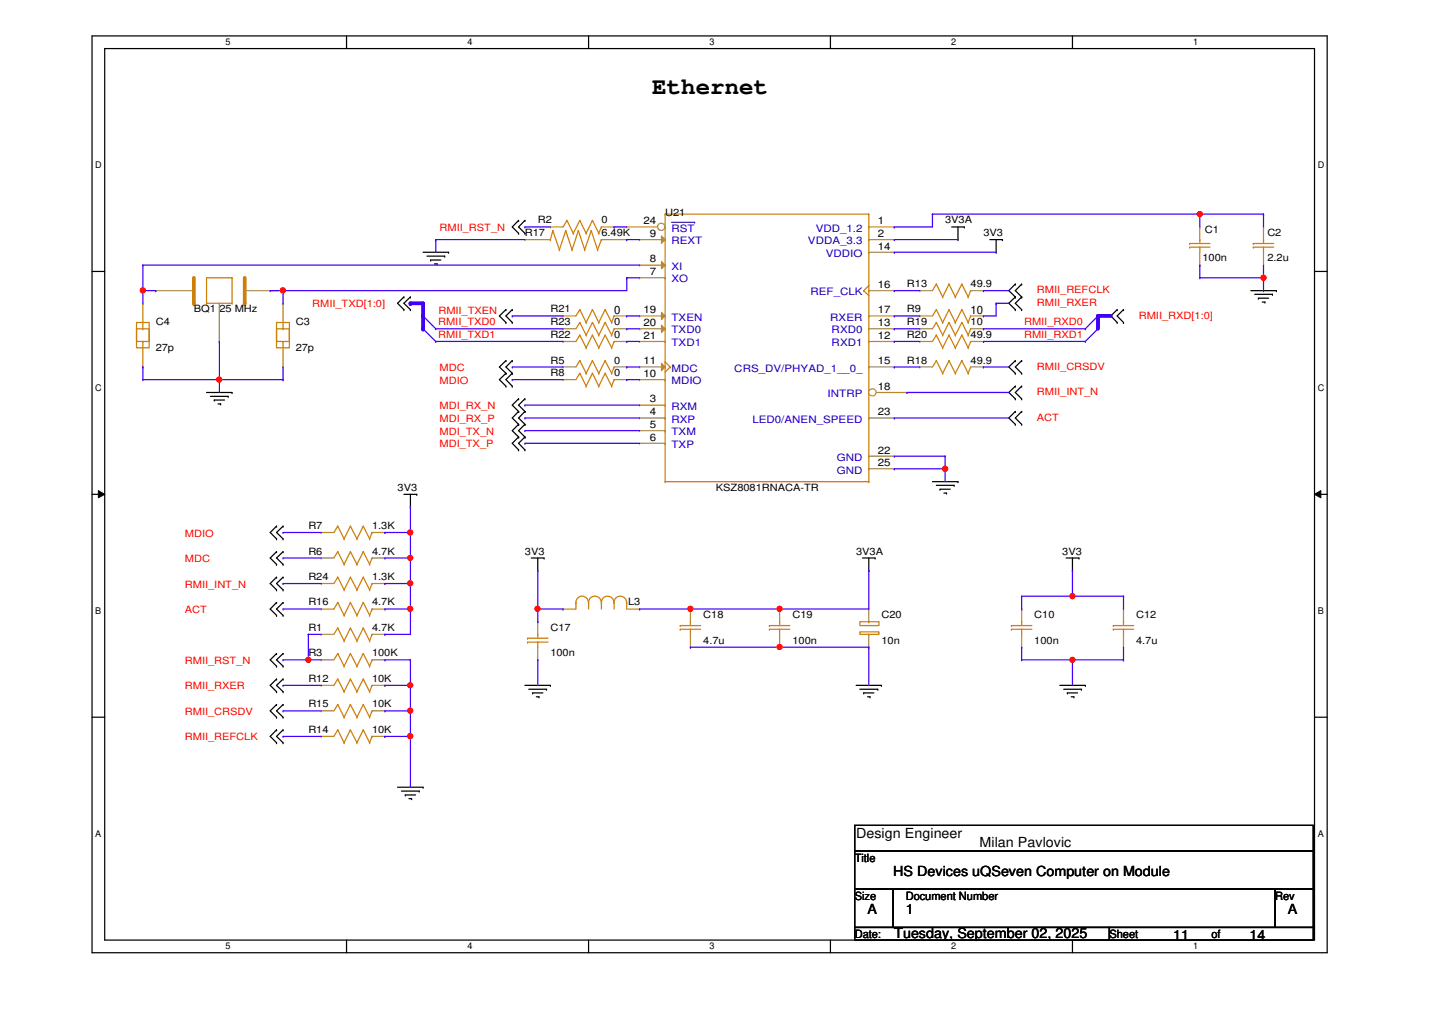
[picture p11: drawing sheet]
<svg xmlns="http://www.w3.org/2000/svg" width="297mm" height="210mm" viewBox="0 0 297 210" stroke-linecap="round" stroke-linejoin="round" font-family="sans-serif">
<path d="M19.1 7.5h256.2v190.1h-256.2zM21.7 10.1h251v184.9h-251z" fill="none" stroke="#000" stroke-width=".25"/>
<g fill="#fff">
<path d="M46.8 7.7h1v2.1h-1z"/>
<path d="M46.8 195.2h1v2.2h-1z"/>
</g>
<path d="M71.9 7.5v2.6M71.9 195v2.6" fill="none" stroke="#000" stroke-width=".25"/>
<g fill="#fff">
<path d="M96.9 7.7h1.1v2.1h-1.1z"/>
<path d="M96.9 195.2h1.1v2.2h-1.1z"/>
</g>
<path d="M122.1 7.5v2.6M122.1 195v2.6" fill="none" stroke="#000" stroke-width=".25"/>
<g fill="#fff">
<path d="M147.2 7.7h1v2.1h-1z"/>
<path d="M147.2 195.2h1v2.2h-1z"/>
</g>
<path d="M172.3 7.5v2.6M172.3 195v2.6" fill="none" stroke="#000" stroke-width=".25"/>
<g fill="#fff">
<path d="M197.3 7.7h1v2.1h-1z"/>
<path d="M197.3 195.2h1v2.2h-1z"/>
</g>
<path d="M222.5 7.5v2.6M222.5 195v2.6" fill="none" stroke="#000" stroke-width=".25"/>
<g fill="#fff">
<path d="M247.5 7.7h1v2.1h-1z"/>
<path d="M247.5 195.2h1v2.2h-1z"/>
<path d="M19.8 33.2h1.3v2.1h-1.3z"/>
<path d="M273.3 33.2h1.4v2.1h-1.4z"/>
<path d="M19.8 79.4h1.3v2.1h-1.3z"/>
<path d="M273.3 79.4h1.4v2.1h-1.4z"/>
</g>
<path d="M19.1 56.3h2.6M272.7 56.3h2.6" fill="none" stroke="#000" stroke-width=".25"/>
<g fill="#fff">
<path d="M19.8 125.6h1.2v2.2h-1.2z"/>
<path d="M273.3 125.6h1.3v2.2h-1.3z"/>
</g>
<path d="M19.1 102.5h2.6M272.7 102.5h2.6" fill="none" stroke="#000" stroke-width=".25"/>
<path d="M20.4 101.8l1.3 .7-1.3 .8zM272.7 102.5l1.3-.7v1.5z" fill="#000"/>
<path d="M20.4 101.8l1.3 .7-1.3 .8zM272.7 102.5l1.3-.7v1.5z" fill="none" stroke="#000" stroke-width=".21"/>
<g fill="#fff">
<path d="M19.8 171.9h1.2v2.1h-1.2z"/>
<path d="M273.3 171.9h1.3v2.1h-1.3z"/>
</g>
<g fill="none" stroke="#000" stroke-width=".25">
<path d="M87.8 52.3h5.2M88.6 53.1h3.6M89.3 53.9h.1M89.3 53.9h2.1M90.1 54.7h.6M90.7 54.7h.1M92.2 53.1h.1M93 52.3h.1M107.6 45.7h.1M107.6 48.4h.1M107.6 45.7l-1.3 1.4 1.3 1.3M108.9 45.7h.1"/>
<path d="M108.9 48.4h.1M108.9 45.7l-1.3 1.4 1.3 1.3M197.4 47.1h2.6M198.7 49.7h.1M198.7 47.1v2.6M200 47.1h.1M205.3 49.7h2.6M206.6 52.3h.1M206.6 49.7v2.6M207.9 49.7h.1M210.6 58.9h.1M210.6 58.9l-1.3 1.4 1.3 1.3"/>
<path d="M211.9 58.9h.1M211.9 58.9l-1.3 1.4 1.3 1.3M83.8 61.6h.1M83.8 64.2h.1M83.8 61.6l-1.3 1.3 1.3 1.3M85.1 61.6h.1M85.1 64.2h.1M85.1 61.6l-1.3 1.3 1.3 1.3M104.9 64.2h.1M104.9 66.9h.1M104.9 74.8h.1M104.9 77.4h.1"/>
<path d="M104.9 64.2l-1.3 1.3 1.3 1.4M104.9 74.8l-1.3 1.3 1.3 1.3M104.9 77.4l-1.3 1.3 1.3 1.4M106.3 64.2h.1M106.3 66.9h.1M106.3 74.8h.1M106.3 77.4h.1M106.3 64.2l-1.4 1.3 1.4 1.4M106.3 74.8l-1.4 1.3 1.4 1.3M106.3 77.4l-1.4 1.3 1.4 1.4M210.6 61.6h.1M210.6 64.2h.1"/>
<path d="M210.6 74.8h.1M210.6 77.4h.1M210.6 61.6l-1.3 1.3 1.3 1.3M210.6 74.8l-1.3 1.3 1.3 1.3M211.9 61.6h.1M211.9 64.2h.1M211.9 77.4h.1M211.9 74.8h.1M211.9 61.6l-1.3 1.3 1.3 1.3M211.9 74.8l-1.3 1.3 1.3 1.3M231.7 64.2h.1M231.7 66.9h.1"/>
<path d="M231.7 64.2l-1.3 1.3 1.3 1.4M233 66.9h.1M233 64.2h.1M233 64.2l-1.3 1.3 1.3 1.4M259.5 60.3h5.3M260.3 61h3.6M261 61.8h.1M261 61.8h2.1M261.8 62.7h.6M262.4 62.7h.1M263.9 61h.1M264.8 60.3h.1"/>
<path d="M42.8 81.4h5.3M43.6 82.2h3.7M44.5 83h.1M44.5 83h2.1M45.2 83.8h.6M45.8 83.8h.1M47.3 82.2h.1M48.1 81.4h.1M104.9 80.1h.1M106.3 80.1h.1M107.6 82.7h.1M107.6 85.3h.1"/>
<path d="M107.6 88h.1M107.6 90.6h.1M107.6 93.3h.1M107.6 82.7l-1.3 1.3 1.3 1.3M107.6 85.3l-1.3 1.4 1.3 1.3M107.6 88l-1.3 1.3 1.3 1.3M107.6 90.6l-1.3 1.3 1.3 1.4M108.9 82.7h.1M108.9 85.3h.1M108.9 88h.1M108.9 90.6h.1M108.9 93.3h.1"/>
<path d="M108.9 82.7l-1.3 1.3 1.3 1.3M108.9 85.3l-1.3 1.4 1.3 1.3M108.9 88l-1.3 1.3 1.3 1.3M108.9 90.6l-1.3 1.3 1.3 1.4M193.4 99.9h5.3M198.7 99.9h.1M210.6 80.1h.1M210.6 82.7h.1M210.6 85.3h.1M210.6 88h.1M210.6 80.1l-1.3 1.3 1.3 1.3M210.6 85.3l-1.3 1.4 1.3 1.3"/>
<path d="M211.9 82.7h.1M211.9 80.1h.1M211.9 88h.1M211.9 85.3h.1M211.9 80.1l-1.3 1.3 1.3 1.3M211.9 85.3l-1.3 1.4 1.3 1.3M57.4 109.1h.1M57.4 111.8h.1M57.4 114.4h.1M57.4 117.1h.1M57.4 119.7h.1M57.4 109.1l-1.4 1.3 1.4 1.4"/>
<path d="M57.4 114.4l-1.4 1.3 1.4 1.4M57.4 119.7l-1.4 1.3 1.4 1.3M58.7 109.1h.1M58.7 111.8h.1M58.7 114.4h.1M58.7 117.1h.1M58.7 119.7h.1M58.7 109.1l-1.3 1.3 1.3 1.4M58.7 114.4l-1.3 1.3 1.3 1.4M58.7 119.7l-1.3 1.3 1.3 1.3M83.8 102.5h2.6M85.1 105.2h.1"/>
<path d="M85.1 102.5v2.7M86.4 102.5h.1M110.2 115.7h2.7M111.5 118.4h.1M111.5 115.7v2.7M112.9 115.7h.1M178.9 115.7h2.6M180.2 118.4h.1M180.2 115.7v2.7M181.5 115.7h.1M194.2 100.7h3.7M195 101.5h.1"/>
<path d="M195 101.5h2.1M195.8 102.3h.5M196.3 102.3h.1M197.9 100.7h.1M221.1 115.7h2.7M222.5 118.4h.1M222.5 115.7v2.7M223.8 115.7h.1M57.4 122.3h.1M57.4 125h.1M57.4 127.6h.1M57.4 135.6h.1"/>
<path d="M57.4 138.2h.1M57.4 125l-1.4 1.3 1.4 1.3M57.4 135.6l-1.4 1.3 1.4 1.3M58.7 122.3h.1M58.7 125h.1M58.7 127.6h.1M58.7 135.6h.1M58.7 138.2h.1M58.7 125l-1.3 1.3 1.3 1.3M58.7 135.6l-1.3 1.3 1.3 1.3M19.1 148.8h2.6M57.4 140.8h.1"/>
<path d="M57.4 143.5h.1M57.4 146.1h.1M57.4 148.8h.1M57.4 151.4h.1M57.4 154.1h.1M57.4 140.8l-1.4 1.4 1.4 1.3M57.4 146.1l-1.4 1.3 1.4 1.4M57.4 151.4l-1.4 1.3 1.4 1.4M58.7 140.8h.1M58.7 143.5h.1M58.7 146.1h.1M58.7 148.8h.1"/>
<path d="M58.7 151.4h.1M58.7 154.1h.1M58.7 140.8l-1.3 1.4 1.3 1.3M58.7 146.1l-1.3 1.3 1.3 1.4M58.7 151.4l-1.3 1.3 1.3 1.4M108.9 142.2h5.3M109.7 143h3.7M110.5 143.7h.1M110.5 143.7h2.1M111.3 144.5h.5M111.8 144.5h.1M113.4 143h.1"/>
<path d="M114.2 142.2h.1M177.6 142.2h5.2M178.4 143h3.7M179.2 143.7h.1M179.2 143.7h2.1M180 144.5h.5M180.5 144.5h.1M182.1 143h.1M182.8 142.2h.1M219.8 142.2h5.3M220.6 143h3.7M221.4 143.7h.1"/>
<path d="M221.4 143.7h2.1M222.2 144.5h.6M222.8 144.5h.1M224.3 143h.1M225.1 142.2h.1M272.7 148.8h2.6M82.5 163.3h5.3M83.3 164.1h3.7M84.1 164.9h.1M84.1 164.9h2.1M84.8 165.6h.6M85.4 165.6h.1"/>
<path d="M87 164.1h.1M87.8 163.3h.1M177.3 171.2h95.1v5.3h-95.1zM177.3 176.5h95.1v7.9h-95.1zM177.3 184.4h8v8h-8zM177.3 192.4h52.8v2.6h-52.8zM185.3 184.4h79.2v8h-79.2zM230.1 192.4h42.3v2.6h-42.3zM264.5 184.4h7.9v8h-7.9z"/>
</g>
<path d="M87.8 68.2h.1M87.8 65.5h.1M87.8 68.2l2.6 2.6M87.8 65.5l2.6 2.7M225.1 70.8h.1M225.1 68.2h.1M227.8 68.2l-2.7 2.6M227.8 65.5l-2.7 2.7" fill="none" stroke="#4200ff" stroke-width=".25"/>
<g fill="none" stroke="#cc8006" stroke-width=".25">
<path d="M138 44.4h.1M138 55h.1M138 57.6h.1M138 49.7h.1M138 47.1h.1M138 44.4h42.2M138 44.4v55.5M180.2 44.4h.1M180.2 47.1h.1M180.2 49.7h.1M180.2 52.3h.1M180.2 59.2h.1"/>
<path d="M180.2 44.4v55.5M180.2 59.2l-1 1.1M194.2 58.9h.1M194.2 58.9l1.3 2.7M194.2 58.9l-.8 1.4M196.9 58.9h.1M196.9 58.9l-1.4 2.7M196.9 58.9l1.3 2.7M199.5 58.9h.1M199.5 58.9l-1.3 2.7M199.5 58.9l1.3 2.7M120.3 74.8h.1"/>
<path d="M120.3 66.9h.1M120.3 69.5h.1M120.3 74.8l1.3 2.6M120.3 69.5l1.3 2.6M120.3 74.8l-.8 1.3M120.3 66.9l1.3 2.6M120.3 66.9l-.8 1.3M120.3 69.5l-.8 1.3M121.6 77.4h.1M121.6 69.5h.1M121.6 72.1h.1M122.9 74.8h.1"/>
<path d="M122.9 66.9h.1M122.9 69.5h.1M122.9 74.8l-1.3 2.6M122.9 74.8l1.3 2.6M122.9 66.9l-1.3 2.6M122.9 66.9l1.3 2.6M122.9 69.5l-1.3 2.6M122.9 69.5l1.3 2.6M124.2 77.4h.1M124.2 69.5h.1M124.2 72.1h.1M125.5 74.8h.1"/>
<path d="M125.5 66.9h.1M125.5 69.5h.1M125.5 69.5l-1.3 2.6M125.5 74.8l-1.3 2.6M125.5 74.8l1.4 2.6M125.5 66.9l-1.3 2.6M125.5 66.9l1.4 2.6M125.5 69.5l1.4 2.6M126.9 77.4h.1M126.9 69.5h.1M126.9 72.1h.1M127.4 76.1h.1"/>
<path d="M127.4 68.2h.1M127.4 70.8h.1M127.4 76.1l-.5 1.3M127.4 68.2l-.5 1.3M127.4 70.8l-.5 1.3M138 75.1h.1M138 76.1h.1M138 78.7h.1M138 65.5h.1M138 70.8h.1M138 68.2h.1M138 75.1l1 1"/>
<path d="M139 76.1h.1M139 76.1l-1 1.1M179.2 60.3h.1M179.2 60.3l1 1M180.2 68.2h.1M180.2 70.8h.1M180.2 76.1h.1M180.2 60.3h.1M180.2 65.5h.1M194.2 74.8h.1M194.2 66.9h.1M194.2 74.8l1.3 2.6"/>
<path d="M194.2 74.8l-.8 1.3M194.2 66.9l1.3 2.6M194.2 66.9l-.8 1.3M195.5 61.6h.1M195.5 77.4h.1M195.5 69.5h.1M196.9 74.8h.1M196.9 66.9h.1M196.9 74.8l-1.4 2.6M196.9 74.8l1.3 2.6M196.9 66.9l-1.4 2.6M196.9 66.9l1.3 2.6"/>
<path d="M198.2 61.6h.1M198.2 77.4h.1M198.2 69.5h.1M199.5 74.8h.1M199.5 66.9h.1M199.5 74.8l-1.3 2.6M199.5 74.8l1.3 2.6M199.5 66.9l-1.3 2.6M199.5 66.9l1.3 2.6M200.8 61.6h.1M200.8 77.4h.1M200.8 69.5h.1"/>
<path d="M201.3 60.3h.1M201.3 76.1h.1M201.3 68.2h.1M201.3 60.3l-.5 1.3M201.3 76.1l-.5 1.3M201.3 68.2l-.5 1.3M138 99.9h.1M138 84h.1M138 86.7h.1M138 89.3h.1M138 91.9h.1M138 99.9h42.2"/>
<path d="M180.2 99.9h.1M180.2 81.4h.1M180.2 94.6h.1M180.2 86.7h.1M180.2 97.2h.1M70.1 119.7h.1M70.1 119.7l1.3 2.6M70.1 119.7l-.8 1.3M72.7 119.7h.1M72.7 119.7l-1.3 2.6M72.7 119.7l1.3 2.6M75.4 119.7h.1"/>
<path d="M75.4 119.7l-1.4 2.6M75.4 119.7l1.3 2.6M71.4 122.3h.1M74 122.3h.1M76.7 122.3h.1M77.2 121h.1M77.2 121l-.5 1.3M141.1 130.5h.1M141.1 129.8h.1M141.1 130.5h4.2M141.1 129.8h4.2M143.2 128.9h.1"/>
<path d="M143.2 130.5h.1M143.2 128.9v.9M143.2 130.5v1.1M159.6 130.5h.1M159.6 129.8h.1M159.6 130.5h4.2M159.6 129.8h4.2M161.7 128.9h.1M161.7 130.5h.1M161.7 128.9v.9M161.7 130.5v1.1M178.4 131.1h3.9v.5h-3.9z"/>
<path d="M178.4 128.9h3.9v.9h-3.9zM180.2 128.9h.1M180.2 131.6h.1M209.8 130.5h.1M209.8 129.8h.1M209.8 130.5h4.2M209.8 129.8h4.2M211.9 128.9h.1M211.9 130.5h.1M211.9 128.9v.9M211.9 130.5v1.1M230.9 130.5h.1"/>
<path d="M230.9 129.8h.1M230.9 130.5h4.3M230.9 129.8h4.3M233 128.9h.1M233 130.5h.1M233 128.9v.9M233 130.5v1.1M70.1 140.8h.1M70.1 140.8l1.3 2.7M70.1 140.8l-.8 1.4M71.4 143.5h.1M72.7 140.8h.1"/>
<path d="M72.7 140.8l-1.3 2.7M72.7 140.8l1.3 2.7M74 143.5h.1M75.4 140.8h.1M75.4 140.8l-1.4 2.7M75.4 140.8l1.3 2.7M76.7 143.5h.1M77.2 142.2h.1M77.2 142.2l-.5 1.3"/>
</g>
<g fill="none" stroke="#a84" stroke-width=".25">
<path d="M132.7 57.6h.1M132.7 57.6h5.3M180.2 47.1h5.3M180.2 49.7h5.3M185.5 47.1h.1M185.5 49.7h.1M116.8 76.1h.1M116.8 68.2h.1M116.8 70.8h.1M116.8 76.1h2.7M116.8 68.2h2.7M116.8 70.8h2.7"/>
<path d="M127.4 76.1h2.6M127.4 68.2h2.6M127.4 70.8h2.6M130 76.1h.1M130 68.2h.1M130 70.8h.1M190.8 60.3h.1M190.8 76.1h.1M190.8 68.2h.1M190.8 76.1h2.6M190.8 68.2h2.6M190.8 60.3h2.6"/>
<path d="M201.3 76.1h2.7M201.3 68.2h2.7M201.3 60.3h2.7M204 60.3h.1M204 76.1h.1M204 68.2h.1M132.7 84h.1M132.7 86.7h.1M132.7 89.3h.1M132.7 91.9h.1M132.7 84h5.3M132.7 86.7h5.3"/>
<path d="M132.7 89.3h5.3M132.7 91.9h5.3M66.6 121h.1M66.6 121h2.7M77.2 121h2.6M79.8 121h.1M143.2 134.2h.1M143.2 126.3h.1M143.2 126.3v2.6M143.2 131.6v2.6M161.7 134.2h.1M161.7 126.3h.1"/>
<path d="M161.7 126.3v2.6M161.7 131.6v2.6M180.2 126.3h.1M180.2 134.2h.1M180.2 126.3v2.6M180.2 131.6v2.6M211.9 134.2h.1M211.9 126.3h.1M211.9 126.3v2.6M211.9 131.6v2.6M233 134.2h.1M233 126.3h.1"/>
<path d="M233 126.3v2.6M233 131.6v2.6M66.6 142.2h.1M66.6 142.2h2.7M77.2 142.2h2.6M79.8 142.2h.1"/>
</g>
<path d="M137.2 54.2l.8 .8-.8 .8z" fill="#a84"/>
<path d="M132.7 55h.1M132.7 55h5.3M137.2 54.2l.8 .8-.8 .8z" fill="none" stroke="#a84" stroke-width=".25"/>
<path d="M137.2 48.9l.8 .8-.8 .8z" fill="#a84"/>
<path d="M132.7 49.7h.1M132.7 49.7h5.3M137.2 48.9l.8 .8-.8 .8zM132.7 78.7h.1M132.7 78.7h5.3" fill="none" stroke="#a84" stroke-width=".25"/>
<path d="M137.2 75.4l.8 .7-.8 .8z" fill="#a84"/>
<g fill="none" stroke="#a84" stroke-width=".25">
<path d="M180.2 52.3h5.3M185.5 52.3h.1M132.7 76.1h.1M132.7 76.1h5.3M137.2 75.4l.8 .7-.8 .8zM180.2 76.1h5.3M180.2 70.8h5.3M180.2 68.2h5.3M180.2 60.3h5.3M180.2 65.5h5.3M185.5 70.8h.1M185.5 68.2h.1"/>
<path d="M185.5 76.1h.1M185.5 60.3h.1M185.5 65.5h.1"/>
</g>
<circle cx="181" cy="81.4" r=".75" fill="#fff"/>
<g fill="none" stroke="#a84" stroke-width=".25">
<path d="M181.8 81.4h6.3M188.1 81.4h.1"/>
<circle cx="181" cy="81.4" r=".75"/>
</g>
<path d="M137.2 64.8l.8 .7-.8 .8z" fill="#a84"/>
<path d="M132.7 65.5h.1M132.7 65.5h5.3M137.2 64.8l.8 .7-.8 .8z" fill="none" stroke="#a84" stroke-width=".25"/>
<path d="M137.2 67.4l.8 .8-.8 .8z" fill="#a84"/>
<path d="M132.7 68.2h.1M132.7 70.8h.1M132.7 68.2h5.3M132.7 70.8h5.3M137.2 67.4l.8 .8-.8 .8zM180.2 94.6h5.3M180.2 86.7h5.3M185.5 94.6h.1M185.5 86.7h.1" fill="none" stroke="#a84" stroke-width=".25"/>
<circle cx="137.2" cy="47.1" r=".75" fill="#fff"/>
<g fill="none" stroke="#a84" stroke-width=".25">
<path d="M130 47.1h.1M130 47.1h6.4M248.9 55h.1M248.9 47.1h.1M248.9 47.1v2.6M248.9 52.3v2.7M29.6 76.1h.1M29.6 62.9h.1M58.7 76.1h.1M58.7 62.9h.1M116.8 65.5h.1M116.8 78.7h.1"/>
<path d="M116.8 65.5h2.7M116.8 78.7h2.7M127.4 65.5h2.6M127.4 78.7h2.6M130 65.5h.1M130 78.7h.1M190.8 70.8h.1M190.8 70.8h2.6M201.3 70.8h2.7M204 70.8h.1M180.2 97.2h5.3M185.5 97.2h.1"/>
<path d="M66.6 110.4h.1M66.6 110.4h2.7M77.2 110.4h2.6M79.8 110.4h.1M66.6 126.3h.1M66.6 131.6h.1M66.6 126.3h2.7M66.6 131.6h2.7M77.2 126.3h2.6M77.2 131.6h2.6M79.8 126.3h.1M79.8 131.6h.1"/>
<path d="M116.8 126.3h.1M116.8 126.3h2.7M130 126.3h2.7M132.7 126.3h.1M66.6 147.4h.1M66.6 147.4h2.7M77.2 147.4h2.6M79.8 147.4h.1"/>
<circle cx="137.2" cy="47.1" r=".75"/>
</g>
<path d="M139.3 46.1h4.8M144.1 46.1h.1" fill="none" stroke="#00c" stroke-width=".21"/>
<g fill="none" stroke="#cc8006" stroke-width=".25">
<path d="M48.1 57.6h.1M48.1 57.6h-5.3v5.3M48.1 57.6v5.3M246.8 51.3h.1M246.8 50.5h.1M246.8 51.3h4.2M246.8 50.5h4.2M248.9 49.7h.1M248.9 51.3h.1M248.9 49.7v.8M248.9 51.3v1M28.3 68.2h2.6v3.9h-2.6z"/>
<path d="M28.3 66.9h2.6v3.9h-2.6zM29.6 70.8h.1M29.6 68.2h.1M29.6 62.9v5.3M29.6 70.8v5.3M42.8 62.9h.1M42.8 62.9h5.3M48.1 62.9h.1M57.4 68.2h2.6v3.9h-2.6zM57.4 66.9h2.6v3.9h-2.6zM58.7 70.8h.1M58.7 68.2h.1"/>
<path d="M58.7 62.9v5.3M58.7 70.8v5.3M120.3 64.2h.1M120.3 77.4h.1M120.3 64.2l1.3 2.7M120.3 64.2l-.8 1.3M120.3 77.4l1.3 2.7M120.3 77.4l-.8 1.3M121.6 66.9h.1M122.9 64.2h.1M122.9 77.4h.1M122.9 64.2l-1.3 2.7"/>
<path d="M122.9 64.2l1.3 2.7M122.9 77.4l-1.3 2.7M122.9 77.4l1.3 2.7M124.2 66.9h.1M125.5 64.2h.1M125.5 77.4h.1M125.5 64.2l-1.3 2.7M125.5 64.2l1.4 2.7M125.5 77.4l-1.3 2.7M125.5 77.4l1.4 2.7M126.9 66.9h.1M127.4 65.5h.1"/>
<path d="M127.4 78.7h.1M127.4 65.5l-.5 1.4M127.4 78.7l-.5 1.4M194.2 69.5h.1M194.2 69.5l1.3 2.6M194.2 69.5l-.8 1.3M195.5 72.1h.1M196.9 69.5h.1M196.9 69.5l-1.4 2.6M196.9 69.5l1.3 2.6M198.2 72.1h.1M199.5 69.5h.1"/>
<path d="M199.5 69.5l-1.3 2.6M199.5 69.5l1.3 2.6M200.8 72.1h.1M201.3 70.8h.1M201.3 70.8l-.5 1.3M121.6 80.1h.1M124.2 80.1h.1M126.9 80.1h.1M70.1 109.1h.1M70.1 109.1l1.3 2.7M70.1 109.1l-.8 1.3M71.4 111.8h.1"/>
<path d="M72.7 109.1h.1M72.7 109.1l-1.3 2.7M72.7 109.1l1.3 2.7M74 111.8h.1M75.4 109.1h.1M75.4 109.1l-1.4 2.7M75.4 109.1l1.3 2.7M76.7 111.8h.1M77.2 110.4h.1M77.2 110.4l-.5 1.4M70.1 125h.1M70.1 130.3h.1"/>
<path d="M70.1 125l1.3 2.6M70.1 125l-.8 1.3M70.1 130.3l1.3 2.6M70.1 130.3l-.8 1.3M71.4 127.6h.1M71.4 132.9h.1M72.7 125h.1M72.7 130.3h.1M72.7 125l-1.3 2.6M72.7 125l1.3 2.6M72.7 130.3l-1.3 2.6M72.7 130.3l1.3 2.6"/>
<path d="M74 127.6h.1M74 132.9h.1M75.4 125h.1M75.4 130.3h.1M75.4 125l-1.4 2.6M75.4 125l1.3 2.6M75.4 130.3l-1.4 2.6M75.4 130.3l1.3 2.6M76.7 127.6h.1M76.7 132.9h.1M77.2 126.3h.1M77.2 131.6h.1"/>
<path d="M77.2 126.3l-.5 1.3M77.2 131.6l-.5 1.3M119.5 125h.1M119.5 125a1.29 1.29 0 0 1 1.3-1.3 1.29 1.29 0 0 1 1.2 1.3M119.5 125v1.3M122.1 125h.1M122.1 125a1.31 1.31 0 0 1 1.3-1.3 1.31 1.31 0 0 1 1.3 1.3M122.1 125v1.3M124.8 125h.1M124.8 125a1.29 1.29 0 0 1 1.2-1.3 1.29 1.29 0 0 1 1.3 1.3M124.8 125v1.3M127.4 125h.1"/>
<path d="M127.4 125a1.29 1.29 0 0 1 1.3-1.3 1.29 1.29 0 0 1 1.3 1.3M127.4 125v1.3M130 125h.1M130 125v1.3M70.1 146.1h.1M70.1 146.1l1.3 2.7M70.1 146.1l-.8 1.3M71.4 148.8h.1M72.7 146.1h.1M72.7 146.1l-1.3 2.7M72.7 146.1l1.3 2.7M74 148.8h.1"/>
<path d="M75.4 146.1h.1M75.4 146.1l-1.4 2.7M75.4 146.1l1.3 2.7M76.7 148.8h.1M77.2 147.4h.1M77.2 147.4l-.5 1.4"/>
</g>
<path d="M40.2 57.6v5.3" fill="none" stroke="#cc8006" stroke-width=".76"/>
<circle cx="40.2" cy="62.9" r=".38" fill="#cc8006"/>
<path d="M50.8 57.6v5.3" fill="none" stroke="#cc8006" stroke-width=".76"/>
<circle cx="50.8" cy="62.9" r=".38" fill="#cc8006"/>
<g fill="none" stroke="#a84" stroke-width=".25">
<path d="M108.9 49.7h.1M108.9 49.7h5.3M114.2 47.1h.1M114.2 47.1h2.6M124.8 49.7h5.2M124.8 47.1h2.6M127.4 47.1h.1M130 49.7h.1M262.1 55h.1M262.1 47.1h.1M262.1 47.1v2.6M262.1 52.3v2.7"/>
<path d="M32.3 60.3h.1M32.3 60.3h7.9M45.5 70.8h.1M45.5 62.9v7.9M50.8 60.3h7.9M58.7 60.3h.1M190.8 65.5h.1M190.8 65.5h2.6M201.3 65.5h2.7M204 65.5h.1M66.6 115.7h.1M66.6 115.7h2.7"/>
<path d="M77.2 115.7h2.6M79.8 115.7h.1M66.6 136.9h.1M66.6 136.9h2.7M77.2 136.9h2.6M79.8 136.9h.1M111.5 136.9h.1M111.5 128.9h.1M111.5 128.9v2.7M111.5 134.2v2.7M66.6 152.7h.1M66.6 152.7h2.7"/>
<path d="M77.2 152.7h2.6M79.8 152.7h.1"/>
</g>
<g fill="none" stroke="#cc8006" stroke-width=".25">
<path d="M114.2 49.7h.1M114.7 47.8h.1M114.7 47.8l-.5 1.9M114.7 47.8l1.3 4M116 51.8h.1M117.3 47.8h.1M117.3 47.8l-1.3 4M117.3 47.8l1.4 4M117.6 45.7h.1M117.6 45.7l1.3 2.7M117.6 45.7l-.8 1.4M118.7 51.8h.1"/>
<path d="M118.9 48.4h.1M120 47.8h.1M120 47.8l-1.3 4M120 47.8l1.3 4M120.3 45.7h.1M120.3 45.7l-1.4 2.7M120.3 45.7l1.3 2.7M121.3 51.8h.1M121.6 48.4h.1M122.6 47.8h.1M122.6 47.8l-1.3 4M122.6 47.8l1.4 4"/>
<path d="M122.9 45.7h.1M122.9 45.7l-1.3 2.7M122.9 45.7l1.3 2.7M124 51.8h.1M124.2 48.4h.1M124.8 49.7h.1M124.8 47.1h.1M124.8 49.7l-.8 2.1M124.8 47.1l-.6 1.3M260 51.3h.1M260 50.5h.1M260 51.3h4.2"/>
<path d="M260 50.5h4.2M262.1 49.7h.1M262.1 51.3h.1M262.1 49.7v.8M262.1 51.3v1M194.2 64.2h.1M194.2 64.2l1.3 2.7M194.2 64.2l-.8 1.3M195.5 66.9h.1M196.9 64.2h.1M196.9 64.2l-1.4 2.7M196.9 64.2l1.3 2.7"/>
<path d="M198.2 66.9h.1M199.5 64.2h.1M199.5 64.2l-1.3 2.7M199.5 64.2l1.3 2.7M200.8 66.9h.1M201.3 65.5h.1M201.3 65.5l-.5 1.4M70.1 114.4h.1M70.1 114.4l1.3 2.7M70.1 114.4l-.8 1.3M71.4 117.1h.1M72.7 114.4h.1"/>
<path d="M72.7 114.4l-1.3 2.7M72.7 114.4l1.3 2.7M74 117.1h.1M75.4 114.4h.1M75.4 114.4l-1.4 2.7M75.4 114.4l1.3 2.7M76.7 117.1h.1M77.2 115.7h.1M77.2 115.7l-.5 1.4M70.1 135.6h.1M70.1 135.6l1.3 2.6M70.1 135.6l-.8 1.3"/>
<path d="M71.4 138.2h.1M72.7 135.6h.1M72.7 135.6l-1.3 2.6M72.7 135.6l1.3 2.6M74 138.2h.1M75.4 135.6h.1M75.4 135.6l-1.4 2.6M75.4 135.6l1.3 2.6M76.7 138.2h.1M77.2 136.9h.1M77.2 136.9l-.5 1.3M109.4 133.2h.1"/>
<path d="M109.4 132.4h.1M109.4 133.2h4.3M109.4 132.4h4.3M111.5 131.6h.1M111.5 133.2h.1M111.5 131.6v.8M111.5 133.2v1M70.1 151.4h.1M70.1 151.4l1.3 2.7M70.1 151.4l-.8 1.3M71.4 154.1h.1M72.7 151.4h.1"/>
<path d="M72.7 151.4l-1.3 2.7M72.7 151.4l1.3 2.7M74 154.1h.1M75.4 151.4h.1M75.4 151.4l-1.4 2.7M75.4 151.4l1.3 2.7M76.7 154.1h.1M77.2 152.7h.1M77.2 152.7l-.5 1.4"/>
</g>
<g fill="none" stroke="#4200ff" stroke-width=".25">
<path d="M29.6 55v5.3M108.9 47.1h.1M108.9 47.1h5.3M127.4 47.1h.1M127.4 47.1h2.6M130 49.7h.1M130 49.7h2.7M185.5 47.1h.1M185.5 49.7h.1M185.5 47.1h7.9M185.5 49.7h13.2M248.9 44.4h.1"/>
<path d="M248.9 44.4v2.7M248.9 44.4h13.2M262.1 44.4h.1M262.1 44.4v2.7M29.6 60.3h.1"/>
</g>
<circle cx="29.6" cy="60.2" r=".51" fill="#f00"/>
<circle cx="29.6" cy="60.2" r=".51" fill="none" stroke="#f00" stroke-width=".25"/>
<g fill="none" stroke="#4200ff" stroke-width=".25">
<path d="M29.6 55h.1M29.6 55h103.1M29.6 78.7h.1M29.6 78.7h15.9M45.5 78.7h.1M45.5 78.7v2.7M56 60.3h.1M56 60.3h2.7M106.3 65.5h.1M106.3 65.5h10.5M130 65.5h.1M130 65.5h2.7"/>
<path d="M185.5 60.3h.1M185.5 65.5h.1M185.5 60.3h5.3M185.5 65.5h5.3M204 65.5h.1M204 65.5h2.6"/>
</g>
<circle cx="45.5" cy="78.7" r=".51" fill="#f00"/>
<circle cx="45.5" cy="78.7" r=".51" fill="none" stroke="#f00" stroke-width=".25"/>
<g fill="none" stroke="#4200ff" stroke-width=".25">
<path d="M248.9 57.6h.1M248.9 57.6h13.2M45.5 78.7h13.2M58.7 78.7h.1M90.4 68.2h.1M90.4 70.8h.1M90.4 68.2h26.4M90.4 70.8h26.4M106.3 76.1h.1M106.3 78.7h.1M106.3 78.7h10.5M106.3 76.1h10.5"/>
<path d="M130 68.2h.1M130 70.8h.1M130 76.1h.1M130 78.7h.1M130 78.7h2.7M130 68.2h2.7M130 70.8h2.7M130 76.1h2.7M185.5 68.2h.1M185.5 70.8h.1M185.5 76.1h.1M185.5 68.2h5.3"/>
<path d="M185.5 70.8h5.3M185.5 76.1h5.3M204 68.2h.1M204 70.8h.1M204 76.1h.1M204 68.2h21.1M204 70.8h21.1M204 76.1h5.3M108.9 84h.1M108.9 86.7h.1M108.9 89.3h.1M108.9 91.9h.1"/>
<path d="M108.9 84h23.8M108.9 86.7h23.8M108.9 89.3h23.8M108.9 91.9h23.8M185.5 86.7h.1M185.5 94.6h.1M185.5 86.7h23.8M185.5 94.6h10.5M196 94.6h.1M196 94.6v2.6"/>
</g>
<circle cx="196" cy="97.2" r=".51" fill="#f00"/>
<circle cx="196" cy="97.2" r=".51" fill="none" stroke="#f00" stroke-width=".25"/>
<path d="M185.5 97.2h.1M185.5 97.2h10.5M196 97.2h.1M196 97.2v2.7" fill="none" stroke="#4200ff" stroke-width=".25"/>
<path d="M87.8 62.9v2.6" fill="none" stroke="#00f" stroke-width=".76"/>
<circle cx="87.8" cy="65.5" r=".38" fill="#00f"/>
<path d="M85.1 62.9h2.7" fill="none" stroke="#00f" stroke-width=".76"/>
<circle cx="85.1" cy="62.9" r=".38" fill="#00f"/>
<path d="M227.8 65.5v2.7" fill="none" stroke="#00f" stroke-width=".76"/>
<circle cx="227.8" cy="65.5" r=".38" fill="#00f"/>
<path d="M227.8 65.5h2.6" fill="none" stroke="#00f" stroke-width=".76"/>
<circle cx="227.8" cy="65.5" r=".38" fill="#00f"/>
<path d="M262.1 57.6h.1M262.1 55v2.6" fill="none" stroke="#4200ff" stroke-width=".25"/>
<circle cx="262.1" cy="57.6" r=".51" fill="#f00"/>
<circle cx="262.1" cy="57.6" r=".51" fill="none" stroke="#f00" stroke-width=".25"/>
<g fill="none" stroke="#4200ff" stroke-width=".25">
<path d="M204 60.3h.1M204 60.3h5.3M206.6 62.9h.1M206.6 62.9v2.6M206.6 62.9h2.7M188.1 81.4h.1M188.1 81.4h21.2M58.7 110.4h.1M58.7 115.7h.1M58.7 110.4h7.9M58.7 115.7h7.9M85.1 105.2h.1"/>
<path d="M85.1 110.4h.1M85.1 105.2v10.5M58.7 121h.1M58.7 126.3h.1M58.7 121h7.9M58.7 126.3h7.9M85.1 121h.1M85.1 126.3h.1M85.1 121v10.6"/>
</g>
<circle cx="85.1" cy="126.3" r=".51" fill="#f00"/>
<circle cx="85.1" cy="126.3" r=".51" fill="none" stroke="#f00" stroke-width=".25"/>
<path d="M58.7 136.9h.1M64 131.6h.1M64 131.6v5.3h-5.3M64 131.6h2.6" fill="none" stroke="#4200ff" stroke-width=".25"/>
<circle cx="64" cy="136.9" r=".51" fill="#f00"/>
<circle cx="64" cy="136.9" r=".51" fill="none" stroke="#f00" stroke-width=".25"/>
<path d="M64 136.9h.1M64 136.9h2.6M85.1 136.9h.1M85.1 136.9v5.3" fill="none" stroke="#4200ff" stroke-width=".25"/>
<circle cx="85.1" cy="142.1" r=".5" fill="#f00"/>
<circle cx="85.1" cy="142.1" r=".5" fill="none" stroke="#f00" stroke-width=".25"/>
<path d="M58.7 142.2h.1M58.7 147.4h.1M58.7 142.2h7.9M58.7 147.4h7.9M85.1 142.2h.1M85.1 147.4h.1M85.1 142.2v10.5" fill="none" stroke="#4200ff" stroke-width=".25"/>
<circle cx="85.1" cy="152.7" r=".51" fill="#f00"/>
<circle cx="85.1" cy="152.7" r=".51" fill="none" stroke="#f00" stroke-width=".25"/>
<circle cx="85.1" cy="147.4" r=".51" fill="#f00"/>
<circle cx="85.1" cy="147.4" r=".51" fill="none" stroke="#f00" stroke-width=".25"/>
<path d="M79.8 110.4h.1M79.8 110.4h5.3M58.7 152.7h.1M58.7 152.7h7.9M85.1 152.7h.1M85.1 152.7v10.6" fill="none" stroke="#4200ff" stroke-width=".25"/>
<circle cx="85.1" cy="110.4" r=".51" fill="#f00"/>
<circle cx="85.1" cy="110.4" r=".51" fill="none" stroke="#f00" stroke-width=".25"/>
<g fill="none" stroke="#4200ff" stroke-width=".25">
<path d="M79.8 136.9h.1M79.8 126.3h.1M79.8 131.6h.1M79.8 121h.1M79.8 136.9h5.3M79.8 126.3h5.3M79.8 131.6h5.3M79.8 121h5.3M79.8 152.7h.1M79.8 147.4h.1M79.8 142.2h.1M79.8 152.7h5.3"/>
<path d="M79.8 147.4h5.3M79.8 142.2h5.3"/>
</g>
<circle cx="85.1" cy="121" r=".51" fill="#f00"/>
<circle cx="85.1" cy="121" r=".51" fill="none" stroke="#f00" stroke-width=".25"/>
<path d="M79.8 115.7h.1M79.8 115.7h5.3" fill="none" stroke="#4200ff" stroke-width=".25"/>
<circle cx="85.1" cy="115.7" r=".5" fill="#f00"/>
<circle cx="85.1" cy="115.7" r=".5" fill="none" stroke="#f00" stroke-width=".25"/>
<path d="M85.1 115.7h.1M85.1 115.7v5.3M111.5 118.4v7.9M180.2 118.4h.1M180.2 118.4v7.9M111.5 126.3h.1M132.7 126.3h.1M132.7 126.3h29M143.2 126.3h.1" fill="none" stroke="#4200ff" stroke-width=".25"/>
<circle cx="161.7" cy="126.3" r=".51" fill="#f00"/>
<circle cx="161.7" cy="126.3" r=".51" fill="none" stroke="#f00" stroke-width=".25"/>
<circle cx="143.2" cy="126.3" r=".51" fill="#f00"/>
<circle cx="143.2" cy="126.3" r=".51" fill="none" stroke="#f00" stroke-width=".25"/>
<path d="M111.5 136.9h.1M111.5 136.9v5.3M143.2 134.2h.1M143.2 134.2h18.5M161.7 126.3h.1M161.7 126.3h18.5" fill="none" stroke="#4200ff" stroke-width=".25"/>
<circle cx="161.7" cy="134.2" r=".51" fill="#f00"/>
<circle cx="161.7" cy="134.2" r=".51" fill="none" stroke="#f00" stroke-width=".25"/>
<path d="M222.5 118.4h.1M222.5 118.4v5.3h-10.6M161.7 134.2h.1M161.7 134.2h18.5M180.2 134.2h.1M180.2 134.2v8M211.9 123.7h.1" fill="none" stroke="#4200ff" stroke-width=".25"/>
<circle cx="222.5" cy="123.7" r=".51" fill="#f00"/>
<circle cx="222.5" cy="123.7" r=".51" fill="none" stroke="#f00" stroke-width=".25"/>
<path d="M211.9 136.9h.1M211.9 136.9h10.6M222.5 123.7h.1M222.5 123.7h10.5" fill="none" stroke="#4200ff" stroke-width=".25"/>
<circle cx="222.5" cy="136.9" r=".51" fill="#f00"/>
<circle cx="222.5" cy="136.9" r=".51" fill="none" stroke="#f00" stroke-width=".25"/>
<path d="M130 57.6h.1M130 57.6v2.7h-71.3M130 57.6h2.7M58.7 60.3h.1M222.5 136.9h.1M222.5 136.9v5.3M222.5 136.9h10.5M233 136.9h.1" fill="none" stroke="#4200ff" stroke-width=".25"/>
<circle cx="58.7" cy="60.2" r=".51" fill="#f00"/>
<circle cx="58.7" cy="60.2" r=".51" fill="none" stroke="#f00" stroke-width=".25"/>
<path d="M90.4 49.7h.1M90.4 49.7h18.5M90.4 49.7v2.6" fill="none" stroke="#4200ff" stroke-width=".25"/>
<path d="M87.8 65.5v2.7" fill="none" stroke="#00f" stroke-width=".76"/>
<circle cx="87.8" cy="68.2" r=".38" fill="#00f"/>
<g fill="none" stroke="#4200ff" stroke-width=".25">
<path d="M29.6 76.1h.1M29.6 60.3h.1M29.6 60.3v2.6M29.6 76.1v2.6M29.6 60.3h2.7M32.3 60.3h.1M58.7 62.9h.1M58.7 78.7h.1M58.7 60.3v2.6M58.7 76.1v2.6M111.5 128.9h.1M116.8 126.3h.1"/>
<path d="M116.8 126.3h-5.3v2.6"/>
</g>
<circle cx="111.5" cy="126.3" r=".51" fill="#f00"/>
<circle cx="111.5" cy="126.3" r=".51" fill="none" stroke="#f00" stroke-width=".25"/>
<g fill="none" stroke="#4200ff" stroke-width=".25">
<path d="M185.5 52.3h.1M185.5 52.3h21.1M193.4 44.4h.1M193.4 44.4v2.7M193.4 44.4h55.5M211.9 134.2h.1M211.9 126.3h.1M211.9 123.7v2.6M211.9 134.2v2.7M233 136.9h.1M233 123.7h.1M233 123.7v2.6"/>
<path d="M233 134.2v2.7"/>
</g>
<circle cx="248.9" cy="44.4" r=".51" fill="#f00"/>
<circle cx="248.9" cy="44.4" r=".51" fill="none" stroke="#f00" stroke-width=".25"/>
<path d="M248.9 55h.1M248.9 55v2.6M262.1 57.6v2.7M45.5 70.8h.1M45.5 70.8v7.9M262.1 60.3h.1" fill="none" stroke="#4200ff" stroke-width=".25"/>
<circle cx="29.6" cy="60.2" r=".51" fill="#f00"/>
<circle cx="29.6" cy="60.2" r=".51" fill="none" stroke="#f00" stroke-width=".25"/>
<circle cx="45.5" cy="78.7" r=".51" fill="#f00"/>
<circle cx="45.5" cy="78.7" r=".51" fill="none" stroke="#f00" stroke-width=".25"/>
<circle cx="196" cy="97.2" r=".51" fill="#f00"/>
<circle cx="196" cy="97.2" r=".51" fill="none" stroke="#f00" stroke-width=".25"/>
<circle cx="262.1" cy="57.6" r=".51" fill="#f00"/>
<circle cx="262.1" cy="57.6" r=".51" fill="none" stroke="#f00" stroke-width=".25"/>
<circle cx="85.1" cy="126.3" r=".51" fill="#f00"/>
<circle cx="85.1" cy="126.3" r=".51" fill="none" stroke="#f00" stroke-width=".25"/>
<circle cx="64" cy="136.9" r=".51" fill="#f00"/>
<circle cx="64" cy="136.9" r=".51" fill="none" stroke="#f00" stroke-width=".25"/>
<circle cx="85.1" cy="142.1" r=".5" fill="#f00"/>
<circle cx="85.1" cy="142.1" r=".5" fill="none" stroke="#f00" stroke-width=".25"/>
<circle cx="85.1" cy="152.7" r=".51" fill="#f00"/>
<circle cx="85.1" cy="152.7" r=".51" fill="none" stroke="#f00" stroke-width=".25"/>
<circle cx="85.1" cy="147.4" r=".51" fill="#f00"/>
<circle cx="85.1" cy="147.4" r=".51" fill="none" stroke="#f00" stroke-width=".25"/>
<circle cx="85.1" cy="110.4" r=".51" fill="#f00"/>
<circle cx="85.1" cy="110.4" r=".51" fill="none" stroke="#f00" stroke-width=".25"/>
<circle cx="85.1" cy="121" r=".51" fill="#f00"/>
<circle cx="85.1" cy="121" r=".51" fill="none" stroke="#f00" stroke-width=".25"/>
<circle cx="85.1" cy="115.7" r=".5" fill="#f00"/>
<circle cx="85.1" cy="115.7" r=".5" fill="none" stroke="#f00" stroke-width=".25"/>
<circle cx="161.7" cy="126.3" r=".51" fill="#f00"/>
<circle cx="161.7" cy="126.3" r=".51" fill="none" stroke="#f00" stroke-width=".25"/>
<circle cx="143.2" cy="126.3" r=".51" fill="#f00"/>
<circle cx="143.2" cy="126.3" r=".51" fill="none" stroke="#f00" stroke-width=".25"/>
<circle cx="161.7" cy="134.2" r=".51" fill="#f00"/>
<circle cx="161.7" cy="134.2" r=".51" fill="none" stroke="#f00" stroke-width=".25"/>
<circle cx="222.5" cy="123.7" r=".51" fill="#f00"/>
<circle cx="222.5" cy="123.7" r=".51" fill="none" stroke="#f00" stroke-width=".25"/>
<circle cx="222.5" cy="136.9" r=".51" fill="#f00"/>
<circle cx="222.5" cy="136.9" r=".51" fill="none" stroke="#f00" stroke-width=".25"/>
<circle cx="58.7" cy="60.2" r=".51" fill="#f00"/>
<circle cx="58.7" cy="60.2" r=".51" fill="none" stroke="#f00" stroke-width=".25"/>
<circle cx="111.5" cy="126.3" r=".51" fill="#f00"/>
<circle cx="111.5" cy="126.3" r=".51" fill="none" stroke="#f00" stroke-width=".25"/>
<circle cx="248.9" cy="44.4" r=".51" fill="#f00"/>
<circle cx="248.9" cy="44.4" r=".51" fill="none" stroke="#f00" stroke-width=".25"/>
<text font-size="5" x="135.3" y="19.6">Ethernet</text>
<g font-size="2.9">
<text x="177.6" y="173.8">Design Engineer</text>
<text x="203.2" y="175.6">Milan Pavlovic</text>
<text x="185.3" y="181.7">HS Devices uQSeven Computer on Module</text>
<text x="180" y="189.7">A</text>
<text x="187.9" y="189.7">1</text>
<text x="267.1" y="189.7">A</text>
<text x="185.5" y="194.6">Tuesday, September 02, 2025</text>
<text x="243.3" y="194.9">11</text>
<text x="259.2" y="194.9">14</text>
</g>
<g font-size="2.4">
<text x="127.4" y="65.1">0</text>
<text x="201.3" y="65.1">10</text>
<text x="177.3" y="178.7">Title</text>
<text x="177.3" y="186.6">Size</text>
<text x="187.9" y="186.6">Document Number</text>
<text x="264.5" y="186.6">Rev</text>
<text x="177.3" y="194.6">Date:</text>
<text x="230.1" y="194.6">Sheet</text>
<text x="251.3" y="194.6">of</text>
</g>
<g font-size="2.1" fill="#f00">
<text x="91.2" y="47.9">RMII_RST_N</text>
<text x="64.8" y="63.8">RMII_TXD[1:0]</text>
<text x="90.9" y="65.1">RMII_TXEN</text>
<text x="215.1" y="60.8">RMII_REFCLK</text>
<text x="215.1" y="63.5">RMII_RXER</text>
<text x="90.9" y="67.5">RMII_TXD0</text>
<text x="90.9" y="70.1">RMII_TXD1</text>
<text x="212.4" y="67.5">RMII_RXD0</text>
<text x="212.4" y="70.1">RMII_RXD1</text>
<text x="236.2" y="66.1">RMII_RXD[1:0]</text>
<text x="91.2" y="77">MDC</text>
<text x="215.1" y="76.7">RMII_CRSDV</text>
<text x="91.2" y="79.6">MDIO</text>
<text x="215.1" y="82">RMII_INT_N</text>
<text x="91.2" y="84.9">MDI_RX_N</text>
<text x="91.2" y="87.5">MDI_RX_P</text>
<text x="215.1" y="87.2">ACT</text>
<text x="91.2" y="90.2">MDI_TX_N</text>
<text x="91.2" y="92.8">MDI_TX_P</text>
<text x="38.4" y="111.3">MDIO</text>
<text x="38.4" y="116.6">MDC</text>
<text x="38.4" y="121.9">RMII_INT_N</text>
<text x="38.4" y="127.2">ACT</text>
<text x="38.4" y="137.7">RMII_RST_N</text>
<text x="38.4" y="143">RMII_RXER</text>
<text x="38.4" y="148.3">RMII_CRSDV</text>
<text x="38.4" y="153.6">RMII_REFCLK</text>
</g>
<g font-size="2.1">
<text x="111.5" y="46.3">R2</text>
<text x="124.8" y="46.3">0</text>
<text x="133.5" y="46.5">24</text>
<text x="138" y="44.7">U21</text>
<text x="182.1" y="46.5">1</text>
<text x="196" y="46.3">3V3A</text>
<text x="108.9" y="49">R17</text>
<text x="124.8" y="49">6.49K</text>
<text x="134.8" y="49.1">9</text>
<text x="182.1" y="49.1">2</text>
<text x="182.1" y="51.8">14</text>
<text x="204" y="49">3V3</text>
<text x="249.9" y="48.4">C1</text>
<text x="262.9" y="49">C2</text>
<text x="134.8" y="57.1">7</text>
<text x="134.8" y="54.4">8</text>
<text x="182.1" y="59.7">16</text>
<text x="188.1" y="59.5">R13</text>
<text x="201.3" y="59.5">49.9</text>
<text x="249.4" y="54.2">100n</text>
<text x="262.9" y="54.2">2.2u</text>
<text x="40.2" y="64.8">BQ1 25 MHz</text>
<text x="114.2" y="64.8">R21</text>
<text x="133.5" y="65">19</text>
<text x="182.1" y="65">17</text>
<text x="188.1" y="64.8">R9</text>
<text x="32.3" y="67.4">C4</text>
<text x="61.3" y="67.4">C3</text>
<text x="114.2" y="67.4">R23</text>
<text x="114.2" y="70.1">R22</text>
<text x="127.4" y="67.4">0</text>
<text x="127.4" y="70.1">0</text>
<text x="133.5" y="67.6">20</text>
<text x="133.5" y="70.3">21</text>
<text x="182.1" y="70.3">12</text>
<text x="182.1" y="67.6">13</text>
<text x="188.1" y="67.4">R19</text>
<text x="188.1" y="70.1">R20</text>
<text x="201.3" y="67.4">10</text>
<text x="201.3" y="70.1">49.9</text>
<text x="32.3" y="72.7">27p</text>
<text x="61.3" y="72.7">27p</text>
<text x="114.2" y="75.4">R5</text>
<text x="127.4" y="75.4">0</text>
<text x="133.5" y="75.6">11</text>
<text x="182.1" y="75.6">15</text>
<text x="188.1" y="75.4">R18</text>
<text x="201.3" y="75.4">49.9</text>
<text x="114.2" y="78">R8</text>
<text x="127.4" y="78">0</text>
<text x="133.5" y="78.2">10</text>
<text x="134.8" y="83.5">3</text>
<text x="182.1" y="80.9">18</text>
<text x="134.8" y="86.1">4</text>
<text x="134.8" y="88.8">5</text>
<text x="182.1" y="86.1">23</text>
<text x="134.8" y="91.4">6</text>
<text x="182.1" y="94.1">22</text>
<text x="82.5" y="101.8">3V3</text>
<text x="148.5" y="101.8">KSZ8081RNACA-TR</text>
<text x="182.1" y="96.7">25</text>
<text x="64" y="109.7">R7</text>
<text x="77.2" y="109.7">1.3K</text>
<text x="64" y="115">R6</text>
<text x="77.2" y="115">4.7K</text>
<text x="108.9" y="115">3V3</text>
<text x="177.6" y="115">3V3A</text>
<text x="220.3" y="115">3V3</text>
<text x="64" y="120.3">R24</text>
<text x="64" y="125.6">R16</text>
<text x="77.2" y="120.3">1.3K</text>
<text x="77.2" y="125.6">4.7K</text>
<text x="130.3" y="125.6">L3</text>
<text x="64" y="130.9">R1</text>
<text x="77.2" y="130.9">4.7K</text>
<text x="114.2" y="130.9">C17</text>
<text x="145.9" y="128.2">C18</text>
<text x="164.4" y="128.2">C19</text>
<text x="182.8" y="128.2">C20</text>
<text x="214.5" y="128.2">C10</text>
<text x="235.7" y="128.2">C12</text>
<text x="64" y="136.1">R3</text>
<text x="77.2" y="136.1">100K</text>
<text x="114.2" y="136.1">100n</text>
<text x="145.9" y="133.5">4.7u</text>
<text x="164.4" y="133.5">100n</text>
<text x="182.8" y="133.5">10n</text>
<text x="214.5" y="133.5">100n</text>
<text x="235.7" y="133.5">4.7u</text>
<text x="64" y="141.4">R12</text>
<text x="77.2" y="141.4">10K</text>
<text x="64" y="146.7">R15</text>
<text x="77.2" y="146.7">10K</text>
<text x="64" y="152">R14</text>
<text x="77.2" y="152">10K</text>
</g>
<g font-size="2.1" fill="#00c">
<text x="139.3" y="50.7">REXT</text>
<text x="139.3" y="48">RST</text>
<text x="167.6" y="50.7">VDDA_3.3</text>
<text x="169.2" y="48">VDD_1.2</text>
<text x="171.3" y="53.3">VDDIO</text>
<text x="139.3" y="58.6">XO</text>
<text x="139.3" y="56">XI</text>
<text x="168.1" y="61.3">REF_CLK</text>
<text x="139.3" y="66.5">TXEN</text>
<text x="139.3" y="69.2">TXD0</text>
<text x="139.3" y="71.8">TXD1</text>
<text x="172.2" y="66.5">RXER</text>
<text x="172.5" y="71.8">RXD1</text>
<text x="172.5" y="69.2">RXD0</text>
<text x="139.3" y="77.1">MDC</text>
<text x="152.3" y="77.1">CRS_DV/PHYAD_1__0_</text>
<text x="139.3" y="79.7">MDIO</text>
<text x="171.7" y="82.4">INTRP</text>
<text x="139.3" y="85">RXM</text>
<text x="139.3" y="87.7">RXP</text>
<text x="156.1" y="87.7">LED0/ANEN_SPEED</text>
<text x="139.3" y="90.3">TXM</text>
<text x="139.3" y="92.9">TXP</text>
<text x="173.6" y="95.6">GND</text>
<text x="173.6" y="98.2">GND</text>
</g>
<g font-size="1.9">
<text x="46.8" y="9.4">5</text>
<text x="96.9" y="9.4">4</text>
<text x="147.2" y="9.4">3</text>
<text x="197.3" y="9.4">2</text>
<text x="247.5" y="9.4">1</text>
<text x="19.8" y="34.9">D</text>
<text x="273.3" y="34.9">D</text>
<text x="19.8" y="81.1">C</text>
<text x="273.3" y="81.1">C</text>
<text x="19.8" y="127.3">B</text>
<text x="273.3" y="127.3">B</text>
<text x="19.8" y="173.6">A</text>
<text x="273.3" y="173.6">A</text>
<text x="46.8" y="196.9">5</text>
<text x="96.9" y="196.9">4</text>
<text x="147.2" y="196.9">3</text>
<text x="197.3" y="196.9">2</text>
<text x="247.5" y="196.9">1</text>
</g>
</svg>
